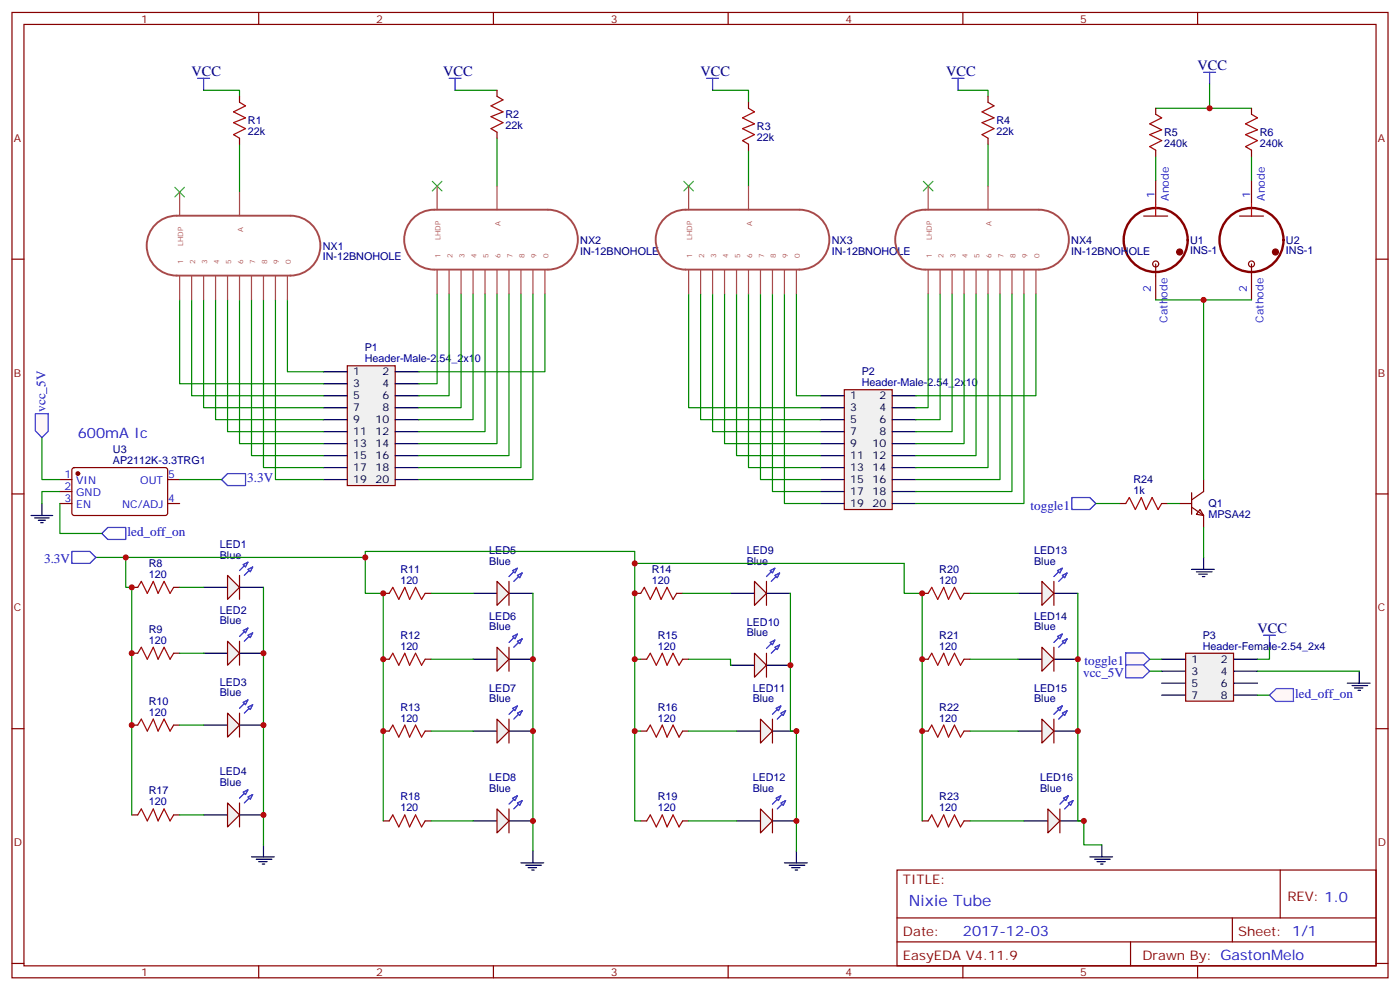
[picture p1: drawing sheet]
<svg xmlns="http://www.w3.org/2000/svg" width="412mm" height="292mm" viewBox="0 0 412 292" stroke-linecap="round" stroke-linejoin="round" font-family="sans-serif">
<g fill="none" stroke="#870000" stroke-width=".35">
<path d="M3.5 3.7h405.4v284.3h-405.4zM7.1 7.2h398.2v277.3h-398.2zM76.2 3.7v3.5M145.3 3.7v3.5M214.5 3.7v3.5M283.6 3.7v3.5M352.8 3.7v3.5M340.4 53.1v7M368.7 53.1v7M3.5 76.3h3.6M336.9 63.6h7.1M340.4 77.8v10.5"/>
<path d="M365.1 63.6h7.1M368.7 77.8v10.5M405.3 76.3h3.6M3.5 145.5h3.6M405.3 145.5h3.6M3.5 214.6h3.6M405.3 214.6h3.6M264.2 256.3h141.1v28.2h-141.1zM377.1 256.3v14.1M264.2 270.4h141.1M264.2 277.4h141.1M333 277.4v7.1"/>
<path d="M363 270.4v7M3.5 283.8h3.6M76.2 284.5v3.5M145.3 284.5v3.5M214.5 284.5v3.5M283.6 284.5v3.5M352.8 284.5v3.5M405.3 283.8h3.6"/>
<circle cx="340.4" cy="77.8" r=".88"/>
<circle cx="368.7" cy="77.8" r=".88"/>
</g>
<g fill="none" stroke="#870000" stroke-width=".71">
<circle cx="340.4" cy="70.7" r="9.4"/>
<circle cx="368.7" cy="70.7" r="9.4"/>
</g>
<g fill="#870000" stroke="#870000" stroke-width=".35">
<circle cx="347.5" cy="74.2" r=".88"/>
<circle cx="375.7" cy="74.2" r=".88"/>
</g>
<path d="M340.4 60.1v3.5M368.7 60.1v3.5" fill="none" stroke="#f00" stroke-width=".35"/>
<path d="M58.2 23.1h3.5M60 23.1v3.5M132.3 23.1h3.5M134.1 23.1v3.5M208.1 23.1h3.6M209.9 23.1v3.5M280.5 23.1h3.5M282.2 23.1v3.5M354.5 21.3h3.6M356.3 21.3v3.5" fill="none" stroke="#00f" stroke-width=".35"/>
<path d="M60 26.6h10.6v1.8M134.1 26.6h12.3M209.9 26.6h10.6v3.5M282.2 26.6h8.8v1.8M356.3 24.8v7.1h-15.9M70.6 42.5v14.1M146.4 40.7v14.1M220.5 44.2v10.6M291 42.5v12.3M340.4 46v7.1M368.7 46v7.1M340.4 88.3h28.3" fill="none" stroke="#008700" stroke-width=".35"/>
<path d="M351 167.7h6.7M352.4 168.4h4.6M353.1 169.1h2.5M354.2 169.8h.7M354.5 164.2v3.5" fill="none" stroke="#000" stroke-width=".35"/>
<path d="M102.3 107.7h14.1v35.3h-14.1z" fill="#f0f0f0" stroke="#870000" stroke-width=".35"/>
<g fill="none" stroke="#000" stroke-width=".35">
<path d="M95.2 109.5h7.1M95.2 113h7.1M95.2 116.6h7.1M116.4 109.5h7.1M116.4 113h7.1M116.4 116.6h7.1M95.2 120.1h7.1M95.2 123.6h7.1M95.2 127.1h7.1M95.2 130.7h7.1M95.2 134.2h7.1M95.2 137.7h7.1"/>
<path d="M116.4 120.1h7.1M116.4 123.6h7.1M116.4 127.1h7.1M116.4 130.7h7.1M116.4 134.2h7.1M116.4 137.7h7.1M95.2 141.3h7.1M116.4 141.3h7.1"/>
</g>
<path d="M248.7 114.8h14.1v35.3h-14.1z" fill="#f0f0f0" stroke="#870000" stroke-width=".35"/>
<g fill="none" stroke="#000" stroke-width=".35">
<path d="M241.7 116.6h7M262.8 116.6h7.1M241.7 120.1h7M241.7 123.6h7M241.7 127.1h7M241.7 130.7h7M241.7 134.2h7M241.7 137.7h7M262.8 120.1h7.1M262.8 123.6h7.1M262.8 127.1h7.1M262.8 130.7h7.1"/>
<path d="M262.8 134.2h7.1M262.8 137.7h7.1M241.7 141.3h7M241.7 144.8h7M241.7 148.3h7M262.8 141.3h7.1M262.8 144.8h7.1M262.8 148.3h7.1M60 173h7M70.6 173h7"/>
</g>
<g fill="none" stroke="#008700" stroke-width=".35">
<path d="M52.9 88.3v24.7h42.3M56.4 88.3v28.3h38.8M60 88.3v31.8h35.2M63.5 88.3v35.3h31.7M67 88.3v38.8h28.2M70.6 88.3v42.4h24.6M74.1 88.3v45.9h21.1M77.6 88.3v49.4h17.6M81.1 88.3v53h14.1M84.7 88.3v21.2h10.5M128.8 86.6v26.4h-5.3M132.3 86.6v30h-8.8"/>
<path d="M135.8 86.6v33.5h-12.3M139.3 86.6v37h-15.8M142.9 86.6v40.5h-19.4M146.4 86.6v44.1h-22.9M149.9 86.6v47.6h-26.4M153.5 86.6v51.1h-30M157 86.6v54.7h-33.5M160.5 86.6v22.9h-37M202.8 86.6v33.5h38.9M206.4 86.6v37h35.3M209.9 86.6v40.5h31.8M213.4 86.6v44.1h28.3"/>
<path d="M217 86.6v47.6h24.7M220.5 86.6v51.1h21.2M224 86.6v54.7h17.7M227.5 86.6v58.2h14.2M231.1 86.6v61.7h10.6M234.6 86.6v30h7.1M273.4 86.6v33.5h-3.5M276.9 86.6v37h-7M280.5 86.6v40.5h-10.6M284 86.6v44.1h-14.1M287.5 86.6v47.6h-17.6M291 86.6v51.1h-21.1"/>
<path d="M294.6 86.6v54.7h-24.7M298.1 86.6v58.2h-28.2M301.6 86.6v61.7h-31.7M305.2 86.6v30h-35.3"/>
</g>
<g fill="none" stroke="#a10000" stroke-width=".35">
<path d="M40.6 173l1-1.8 1.8 3.6 1.8-3.6 1.4 3.6 1.7-3.6 1.8 3.6 1.1-1.8M114.7 174.8l1-1.8 1.8 3.5 1.7-3.5 1.4 3.5 1.8-3.5 1.8 3.5 1-1.7M188.7 174.8l1.1-1.8 1.8 3.5 1.7-3.5 1.4 3.5 1.8-3.5 1.8 3.5 1-1.7M273.4 174.8l1.1-1.8 1.7 3.5 1.8-3.5 1.4 3.5 1.8-3.5 1.7 3.5 1.1-1.7M40.6 192.4l1-1.8 1.8 3.6 1.8-3.6 1.4 3.6 1.7-3.6 1.8 3.6 1.1-1.8M114.7 194.2l1-1.8 1.8 3.5 1.7-3.5 1.4 3.5 1.8-3.5 1.8 3.5 1-1.7M190.5 194.2l1.1-1.8 1.7 3.5 1.8-3.5 1.4 3.5 1.8-3.5 1.7 3.5 1.1-1.7M273.4 194.2l1.1-1.8 1.7 3.5 1.8-3.5 1.4 3.5 1.8-3.5 1.7 3.5 1.1-1.7M40.6 213.6l1-1.8 1.8 3.5 1.8-3.5 1.4 3.5 1.7-3.5 1.8 3.5 1.1-1.7M114.7 215.3l1-1.7 1.8 3.5 1.7-3.5 1.4 3.5 1.8-3.5 1.8 3.5 1-1.8M190.5 215.3l1.1-1.7 1.7 3.5 1.8-3.5 1.4 3.5 1.8-3.5 1.7 3.5 1.1-1.8M273.4 215.3l1.1-1.7 1.7 3.5 1.8-3.5 1.4 3.5 1.8-3.5 1.7 3.5 1.1-1.8"/>
<path d="M40.6 240l1-1.7 1.8 3.5 1.8-3.5 1.4 3.5 1.7-3.5 1.8 3.5 1.1-1.8M114.7 241.8l1-1.8 1.8 3.6 1.7-3.6 1.4 3.6 1.8-3.6 1.8 3.6 1-1.8M190.5 241.8l1.1-1.8 1.7 3.6 1.8-3.6 1.4 3.6 1.8-3.6 1.7 3.6 1.1-1.8M273.4 241.8l1.1-1.8 1.7 3.6 1.8-3.6 1.4 3.6 1.8-3.6 1.7 3.6 1.1-1.8"/>
</g>
<g fill="none" stroke="#870000" stroke-width=".35">
<path d="M38.8 173h1.8M51.2 173h1.7M112.9 174.8h1.8M125.2 174.8h1.8M187 174.8h1.7M199.3 174.8h1.8M271.6 174.8h1.8M284 174.8h1.8M38.8 192.4h1.8M51.2 192.4h1.7M112.9 194.2h1.8M125.2 194.2h1.8"/>
<path d="M188.7 194.2h1.8M201.1 194.2h1.7M271.6 194.2h1.8M284 194.2h1.8M38.8 213.6h1.8M51.2 213.6h1.7M112.9 215.3h1.8M125.2 215.3h1.8M188.7 215.3h1.8M201.1 215.3h1.7M271.6 215.3h1.8M284 215.3h1.8"/>
<path d="M38.8 240h1.8M51.2 240h1.7M112.9 241.8h1.8M125.2 241.8h1.8M188.7 241.8h1.8M201.1 241.8h1.7M271.6 241.8h1.8M284 241.8h1.8"/>
</g>
<path d="M67 169.5l3.6 3.5-3.6 3.5z" fill="#f0f0f0" stroke="#870000" stroke-width=".35"/>
<path d="M73 165.6l-2.4 2.5M74.4 167l-2.4 2.5" fill="none" stroke="#00f" stroke-width=".35"/>
<g fill="#f0f0f0" stroke="#00f" stroke-width=".35">
<path d="M73 167.7l1.4-.7-.7 1.4z"/>
<path d="M71.6 166.3l1.4-.7-.7 1.4z"/>
</g>
<path d="M70.6 169.5v7" fill="none" stroke="#870000" stroke-width=".35"/>
<path d="M60 192.4h7M70.6 192.4h7" fill="none" stroke="#000" stroke-width=".35"/>
<path d="M67 188.9l3.6 3.5-3.6 3.5z" fill="#f0f0f0" stroke="#870000" stroke-width=".35"/>
<path d="M73 185l-2.4 2.5M74.4 186.4l-2.4 2.5" fill="none" stroke="#00f" stroke-width=".35"/>
<g fill="#f0f0f0" stroke="#00f" stroke-width=".35">
<path d="M73 187.1l1.4-.7-.7 1.4z"/>
<path d="M71.6 185.7l1.4-.7-.7 1.4z"/>
</g>
<path d="M70.6 188.9v7" fill="none" stroke="#870000" stroke-width=".35"/>
<path d="M60 213.6h7M70.6 213.6h7" fill="none" stroke="#000" stroke-width=".35"/>
<path d="M67 210l3.6 3.6-3.6 3.5z" fill="#f0f0f0" stroke="#870000" stroke-width=".35"/>
<path d="M73 206.2l-2.4 2.4M74.4 207.6l-2.4 2.4" fill="none" stroke="#00f" stroke-width=".35"/>
<g fill="#f0f0f0" stroke="#00f" stroke-width=".35">
<path d="M73 208.3l1.4-.7-.7 1.4z"/>
<path d="M71.6 206.9l1.4-.7-.7 1.4z"/>
</g>
<path d="M70.6 210v7.1" fill="none" stroke="#870000" stroke-width=".35"/>
<path d="M60 240h7M70.6 240h7" fill="none" stroke="#000" stroke-width=".35"/>
<path d="M67 236.5l3.6 3.5-3.6 3.6z" fill="#f0f0f0" stroke="#870000" stroke-width=".35"/>
<path d="M73 232.6l-2.4 2.5M74.4 234l-2.4 2.5" fill="none" stroke="#00f" stroke-width=".35"/>
<g fill="#f0f0f0" stroke="#00f" stroke-width=".35">
<path d="M73 234.7l1.4-.7-.7 1.4z"/>
<path d="M71.6 233.3l1.4-.7-.7 1.4z"/>
</g>
<path d="M70.6 236.5v7.1" fill="none" stroke="#870000" stroke-width=".35"/>
<path d="M139.3 174.8h7.1M149.9 174.8h7.1" fill="none" stroke="#000" stroke-width=".35"/>
<path d="M146.4 171.2l3.5 3.6-3.5 3.5z" fill="#f0f0f0" stroke="#870000" stroke-width=".35"/>
<path d="M152.4 167.4l-2.5 2.4M153.8 168.8l-2.5 2.4" fill="none" stroke="#00f" stroke-width=".35"/>
<g fill="#f0f0f0" stroke="#00f" stroke-width=".35">
<path d="M152.4 169.5l1.4-.7-.7 1.4z"/>
<path d="M151 168.1l1.4-.7-.7 1.4z"/>
</g>
<path d="M149.9 171.2v7.1" fill="none" stroke="#870000" stroke-width=".35"/>
<path d="M139.3 194.2h7.1M149.9 194.2h7.1" fill="none" stroke="#000" stroke-width=".35"/>
<path d="M146.4 190.6l3.5 3.6-3.5 3.5z" fill="#f0f0f0" stroke="#870000" stroke-width=".35"/>
<path d="M152.4 186.8l-2.5 2.4M153.8 188.2l-2.5 2.4" fill="none" stroke="#00f" stroke-width=".35"/>
<g fill="#f0f0f0" stroke="#00f" stroke-width=".35">
<path d="M152.4 188.9l1.4-.7-.7 1.4z"/>
<path d="M151 187.5l1.4-.7-.7 1.4z"/>
</g>
<path d="M149.9 190.6v7.1" fill="none" stroke="#870000" stroke-width=".35"/>
<path d="M139.3 215.3h7.1M149.9 215.3h7.1" fill="none" stroke="#000" stroke-width=".35"/>
<path d="M146.4 211.8l3.5 3.5-3.5 3.6z" fill="#f0f0f0" stroke="#870000" stroke-width=".35"/>
<path d="M152.4 207.9l-2.5 2.5M153.8 209.3l-2.5 2.5" fill="none" stroke="#00f" stroke-width=".35"/>
<g fill="#f0f0f0" stroke="#00f" stroke-width=".35">
<path d="M152.4 210l1.4-.7-.7 1.4z"/>
<path d="M151 208.6l1.4-.7-.7 1.4z"/>
</g>
<path d="M149.9 211.8v7.1" fill="none" stroke="#870000" stroke-width=".35"/>
<path d="M139.3 241.8h7.1M149.9 241.8h7.1" fill="none" stroke="#000" stroke-width=".35"/>
<path d="M146.4 238.3l3.5 3.5-3.5 3.5z" fill="#f0f0f0" stroke="#870000" stroke-width=".35"/>
<path d="M152.4 234.4l-2.5 2.5M153.8 235.8l-2.5 2.5" fill="none" stroke="#00f" stroke-width=".35"/>
<g fill="#f0f0f0" stroke="#00f" stroke-width=".35">
<path d="M152.4 236.5l1.4-.7-.7 1.4z"/>
<path d="M151 235.1l1.4-.7-.7 1.4z"/>
</g>
<path d="M149.9 238.3v7" fill="none" stroke="#870000" stroke-width=".35"/>
<path d="M215.2 174.8h7M225.8 174.8h7" fill="none" stroke="#000" stroke-width=".35"/>
<path d="M222.2 171.2l3.6 3.6-3.6 3.5z" fill="#f0f0f0" stroke="#870000" stroke-width=".35"/>
<path d="M228.2 167.4l-2.4 2.4M229.7 168.8l-2.5 2.4" fill="none" stroke="#00f" stroke-width=".35"/>
<g fill="#f0f0f0" stroke="#00f" stroke-width=".35">
<path d="M228.2 169.5l1.5-.7-.7 1.4z"/>
<path d="M226.8 168.1l1.4-.7-.7 1.4z"/>
</g>
<path d="M225.8 171.2v7.1" fill="none" stroke="#870000" stroke-width=".35"/>
<path d="M215.2 195.9h7M225.8 195.9h7" fill="none" stroke="#000" stroke-width=".35"/>
<path d="M222.2 192.4l3.6 3.5-3.6 3.6z" fill="#f0f0f0" stroke="#870000" stroke-width=".35"/>
<path d="M228.2 188.5l-2.4 2.5M229.7 189.9l-2.5 2.5" fill="none" stroke="#00f" stroke-width=".35"/>
<g fill="#f0f0f0" stroke="#00f" stroke-width=".35">
<path d="M228.2 190.6l1.5-.7-.7 1.4z"/>
<path d="M226.8 189.2l1.4-.7-.7 1.4z"/>
</g>
<path d="M225.8 192.4v7.1" fill="none" stroke="#870000" stroke-width=".35"/>
<path d="M217 215.3h7M227.5 215.3h7.1" fill="none" stroke="#000" stroke-width=".35"/>
<path d="M224 211.8l3.5 3.5-3.5 3.6z" fill="#f0f0f0" stroke="#870000" stroke-width=".35"/>
<path d="M230 207.9l-2.5 2.5M231.4 209.3l-2.4 2.5" fill="none" stroke="#00f" stroke-width=".35"/>
<g fill="#f0f0f0" stroke="#00f" stroke-width=".35">
<path d="M230 210l1.4-.7-.7 1.4z"/>
<path d="M228.6 208.6l1.4-.7-.7 1.4z"/>
</g>
<path d="M227.5 211.8v7.1" fill="none" stroke="#870000" stroke-width=".35"/>
<path d="M217 241.8h7M227.5 241.8h7.1" fill="none" stroke="#000" stroke-width=".35"/>
<path d="M224 238.3l3.5 3.5-3.5 3.5z" fill="#f0f0f0" stroke="#870000" stroke-width=".35"/>
<path d="M230 234.4l-2.5 2.5M231.4 235.8l-2.4 2.5" fill="none" stroke="#00f" stroke-width=".35"/>
<g fill="#f0f0f0" stroke="#00f" stroke-width=".35">
<path d="M230 236.5l1.4-.7-.7 1.4z"/>
<path d="M228.6 235.1l1.4-.7-.7 1.4z"/>
</g>
<path d="M227.5 238.3v7" fill="none" stroke="#870000" stroke-width=".35"/>
<path d="M299.9 174.8h7M310.4 174.8h7.1" fill="none" stroke="#000" stroke-width=".35"/>
<path d="M306.9 171.2l3.5 3.6-3.5 3.5z" fill="#f0f0f0" stroke="#870000" stroke-width=".35"/>
<path d="M312.9 167.4l-2.5 2.4M314.3 168.8l-2.4 2.4" fill="none" stroke="#00f" stroke-width=".35"/>
<g fill="#f0f0f0" stroke="#00f" stroke-width=".35">
<path d="M312.9 169.5l1.4-.7-.7 1.4z"/>
<path d="M311.5 168.1l1.4-.7-.7 1.4z"/>
</g>
<path d="M310.4 171.2v7.1" fill="none" stroke="#870000" stroke-width=".35"/>
<path d="M299.9 194.2h7M310.4 194.2h7.1" fill="none" stroke="#000" stroke-width=".35"/>
<path d="M306.9 190.6l3.5 3.6-3.5 3.5z" fill="#f0f0f0" stroke="#870000" stroke-width=".35"/>
<path d="M312.9 186.8l-2.5 2.4M314.3 188.2l-2.4 2.4" fill="none" stroke="#00f" stroke-width=".35"/>
<g fill="#f0f0f0" stroke="#00f" stroke-width=".35">
<path d="M312.9 188.9l1.4-.7-.7 1.4z"/>
<path d="M311.5 187.5l1.4-.7-.7 1.4z"/>
</g>
<path d="M310.4 190.6v7.1" fill="none" stroke="#870000" stroke-width=".35"/>
<path d="M299.9 215.3h7M310.4 215.3h7.1" fill="none" stroke="#000" stroke-width=".35"/>
<path d="M306.9 211.8l3.5 3.5-3.5 3.6z" fill="#f0f0f0" stroke="#870000" stroke-width=".35"/>
<path d="M312.9 207.9l-2.5 2.5M314.3 209.3l-2.4 2.5" fill="none" stroke="#00f" stroke-width=".35"/>
<g fill="#f0f0f0" stroke="#00f" stroke-width=".35">
<path d="M312.9 210l1.4-.7-.7 1.4z"/>
<path d="M311.5 208.6l1.4-.7-.7 1.4z"/>
</g>
<path d="M310.4 211.8v7.1" fill="none" stroke="#870000" stroke-width=".35"/>
<path d="M301.6 241.8h7.1M312.2 241.8h7.1" fill="none" stroke="#000" stroke-width=".35"/>
<path d="M308.7 238.3l3.5 3.5-3.5 3.5z" fill="#f0f0f0" stroke="#870000" stroke-width=".35"/>
<path d="M314.7 234.4l-2.5 2.5M316.1 235.8l-2.5 2.5" fill="none" stroke="#00f" stroke-width=".35"/>
<g fill="#f0f0f0" stroke="#00f" stroke-width=".35">
<path d="M314.7 236.5l1.4-.7-.7 1.4z"/>
<path d="M313.3 235.1l1.4-.7-.7 1.4z"/>
</g>
<path d="M312.2 238.3v7" fill="none" stroke="#870000" stroke-width=".35"/>
<path d="M10.4 121.8h3.8v5.3l-1.9 1.8-1.9-2z" fill="#fff7f7" stroke="#420aff" stroke-width=".35"/>
<g fill="none" stroke="#000" stroke-width=".35">
<path d="M74.1 252.4h6.7M75.5 253.1h4.6M76.2 253.8h2.5M77.3 254.5h.7M77.6 248.8v3.6M153.5 254.1h6.7M154.9 254.8h4.6M155.6 255.6h2.4M156.6 256.3h.7M157 250.6v3.5M231.1 254.1h6.7M232.5 254.8h4.6"/>
<path d="M233.2 255.6h2.5M234.2 256.3h.7M234.6 250.6v3.5M321 252.4h6.7M322.4 253.1h4.6M323.1 253.8h2.5M324.2 254.5h.7M324.6 248.8v3.6"/>
</g>
<g fill="none" stroke="#008700" stroke-width=".35">
<path d="M52.9 173h7.1M77.6 173v75.8M127 174.8h12.3M157 174.8v75.8M201.1 174.8h14.1M232.8 174.8v40.5h1.8v35.3M285.8 174.8h14.1M317.5 174.8v67h1.8v7h5.3M52.9 192.4h7.1M127 194.2h12.3M202.8 194.2h12.4v1.7M285.8 194.2h14.1"/>
<path d="M52.9 213.6h7.1M127 215.3h12.3M202.8 215.3h14.2M285.8 215.3h14.1M52.9 240h7.1M127 241.8h12.3M285.8 241.8h15.8"/>
</g>
<g fill="#fff7f7" stroke="#420aff" stroke-width=".35">
<path d="M331.5 192.3h5.3l1.9 1.9-2.1 1.9h-5z"/>
<path d="M331.5 195.8h5.3l1.9 1.9-2.1 1.9h-5z"/>
</g>
<path d="M338.7 194.2h3.5M338.7 197.7h3.5M370.4 197.7h30M373.9 190.6v3.6h-3.5" fill="none" stroke="#008700" stroke-width=".35"/>
<path d="M372.2 187.1h3.5M373.9 187.1v3.5" fill="none" stroke="#00f" stroke-width=".35"/>
<path d="M400.4 197.7v3.5M396.9 201.2h6.7M398.3 201.9h4.6M399 202.6h2.5M400 203.3h.8" fill="none" stroke="#000" stroke-width=".35"/>
<path d="M349.2 192.4h14.2v14.1h-14.2z" fill="#f0f0f0" stroke="#870000" stroke-width=".35"/>
<path d="M342.2 194.2h7M342.2 197.7h7M363.4 194.2h7M363.4 197.7h7M342.2 201.2h7M342.2 204.8h7M363.4 201.2h7M363.4 204.8h7" fill="none" stroke="#000" stroke-width=".35"/>
<path d="M373.9 204.8l2.1-2h5l.1 3.8h-5.3z" fill="#fff7f7" stroke="#420aff" stroke-width=".35"/>
<g fill="none" stroke="#008700" stroke-width=".35">
<path d="M356.3 31.9h12.4M354.5 88.3v53M12.3 128.9v12.4h5.3M17.6 144.8h-5.3v3.5M17.6 148.3v8.8h12.4M52.9 141.3h12.4M322.8 148.3h7M344 148.3h3.5M354.5 155.4v8.8M28.2 164.2h8.8v8.8h1.8v67M37 164.2h70.6M187 165.9h79.3v8.9h5.3v67"/>
<path d="M187 194.2v21.1h1.7M188.7 194.2h-1.7v-31.8h-79.4v12.4h5.3v67M187 215.3v26.5h1.7M370.4 204.8h3.5M202.8 241.8h14.2"/>
</g>
<g fill="none" stroke="#870000" stroke-width=".35">
<path d="M70.6 28.4v1.7M146.4 26.6v1.8M146.4 38.9v1.8M220.5 30.1v1.8M291 28.4v1.7M340.4 31.9v1.8M368.7 31.9v1.8M70.6 40.7v1.8M220.5 42.5v1.7M291 40.7v1.8M340.4 44.2v1.8M368.7 44.2v1.8"/>
<path d="M21.4 137.9l.5-.2 27.1 .1 .4 .6-.1 13-.6 .4h-27.1l-.4-.7v-12.7zM17.6 148.3h3.6M17.6 141.3h3.6M17.6 144.8h3.6M49.4 148.3h3.5M49.4 141.3h3.5M329.8 148.3h1.8M342.2 148.3h1.8M347.5 148.3h3.5M351 149.4l3.5 2.4v3.6M351 145.1v6.4M353.5 150.1l1 1.7-2.1-.3z"/>
<path d="M354.5 141.3v3.5l-3.5 2.4"/>
</g>
<path d="M30 157.1l1.7-1.7h5.3v3.5h-5.3zM65.3 141.3l1.7-1.8h5.3v3.5h-5.3zM315.7 146.5h5.3l1.8 1.8-1.8 1.8h-5.3zM21.2 162.4h5.3l1.7 1.8-1.7 1.7h-5.3z" fill="none" stroke="#00f" stroke-width=".35"/>
<circle cx="22.9" cy="139.5" r=".53" fill="#870000" stroke="#870000" stroke-width=".35"/>
<path d="M9.2 151.8h6.3M10.2 152.5h4.3M11.3 153.2h2.1M12 154h.7M12.3 148.3v3.5" fill="none" stroke="#000" stroke-width=".35"/>
<path d="M70.6 30.1l1.7 1.1-3.5 1.7 3.5 1.8-3.5 1.4 3.5 1.8-3.5 1.8 1.8 1M146.4 28.4l1.8 1-3.6 1.8 3.6 1.7-3.6 1.5 3.6 1.7-3.6 1.8 1.8 1M220.5 31.9l1.7 1-3.5 1.8 3.5 1.8-3.5 1.4 3.5 1.8-3.5 1.7 1.8 1.1M291 30.1l1.8 1.1-3.5 1.7 3.5 1.8-3.5 1.4 3.5 1.8-3.5 1.8 1.7 1M340.4 33.7l1.8 1-3.5 1.8 3.5 1.7-3.5 1.5 3.5 1.7-3.5 1.8 1.7 1M368.7 33.7l1.7 1-3.5 1.8 3.5 1.7-3.5 1.5 3.5 1.7-3.5 1.8 1.8 1M331.6 148.3l1.1-1.8 1.7 3.6 1.8-3.6 1.4 3.6 1.8-3.6 1.7 3.6 1.1-1.8" fill="none" stroke="#a10000" stroke-width=".35"/>
<path d="M51.5 55.2l2.8 2.8M54.3 55.2l-2.8 2.8M127.4 53.4l2.8 2.8M130.2 53.4l-2.8 2.8M201.4 53.4l2.9 2.8M204.3 53.4l-2.9 2.8M272 53.4l2.8 2.8M274.8 53.4l-2.8 2.8" fill="none" stroke="#3c3" stroke-width=".35"/>
<path d="M45.8 66.1a8.8 8.8 0 0 1 6.2-2.6h33.5a8.8 8.8 0 0 1 8.9 8.9 8.8 8.8 0 0 1-8.9 8.8h-33.5a8.8 8.8 0 0 1-8.1-5.5 8.8 8.8 0 0 1 1.9-9.6zM121.6 64.4a8.8 8.8 0 0 1 6.3-2.6h33.5a8.8 8.8 0 0 1 8.8 8.8 8.8 8.8 0 0 1-8.8 8.8h-33.5a8.8 8.8 0 0 1-8.2-5.4 8.8 8.8 0 0 1 1.9-9.6zM195.7 64.4a8.8 8.8 0 0 1 6.3-2.6h33.5a8.8 8.8 0 0 1 8.8 8.8 8.8 8.8 0 0 1-8.8 8.8h-33.5a8.8 8.8 0 0 1-8.2-5.4 8.8 8.8 0 0 1 1.9-9.6zM266.3 64.4a8.8 8.8 0 0 1 6.2-2.6h33.5a8.8 8.8 0 0 1 8.9 8.8 8.8 8.8 0 0 1-8.9 8.8h-33.5a8.8 8.8 0 0 1-8.1-5.4 8.8 8.8 0 0 1 1.9-9.6z" fill="none" stroke="#a64a4a" stroke-width=".56"/>
<g fill="none" stroke="#a64a4a" stroke-width=".35">
<path d="M52.9 56.6v6.9M70.6 56.6v6.9M128.8 54.8v7M146.4 54.8v7M202.8 54.8v7M220.5 54.8v7M273.4 54.8v7M291 54.8v7M128.8 79.6v7M132.3 79.6v7M135.8 79.6v7M139.3 79.6v7"/>
<path d="M142.9 79.6v7M146.4 79.6v7M149.9 79.6v7M153.5 79.6v7M157 79.6v7M160.5 79.6v7M202.8 79.6v7M206.4 79.6v7M209.9 79.6v7M213.4 79.6v7M217 79.6v7M220.5 79.6v7"/>
<path d="M224 79.6v7M227.5 79.6v7M231.1 79.6v7M234.6 79.6v7M273.4 79.6v7M276.9 79.6v7M280.5 79.6v7M284 79.6v7M287.5 79.6v7M291 79.6v7M294.6 79.6v7M298.1 79.6v7"/>
<path d="M301.6 79.6v7M305.2 79.6v7M52.9 81.4v6.9M56.4 81.4v6.9M60 81.4v6.9M63.5 81.4v6.9M67 81.4v6.9M70.6 81.4v6.9M74.1 81.4v6.9M77.6 81.4v6.9M81.1 81.4v6.9M84.7 81.4v6.9"/>
</g>
<g fill="#c00">
<circle cx="37" cy="164.2" r=".88"/>
<circle cx="107.6" cy="164.2" r=".88"/>
<circle cx="271.6" cy="215.3" r=".88"/>
<circle cx="271.6" cy="194.2" r=".88"/>
<circle cx="271.6" cy="174.8" r=".88"/>
<circle cx="187" cy="215.3" r=".88"/>
<circle cx="112.9" cy="215.3" r=".88"/>
<circle cx="112.9" cy="194.2" r=".88"/>
<circle cx="112.9" cy="174.8" r=".88"/>
<circle cx="234.6" cy="241.8" r=".88"/>
<circle cx="234.6" cy="215.3" r=".88"/>
<circle cx="232.8" cy="195.9" r=".88"/>
<circle cx="319.3" cy="241.8" r=".88"/>
<circle cx="317.5" cy="215.3" r=".88"/>
<circle cx="317.5" cy="194.2" r=".88"/>
<circle cx="157" cy="241.8" r=".88"/>
<circle cx="157" cy="215.3" r=".88"/>
<circle cx="157" cy="194.2" r=".88"/>
<circle cx="77.6" cy="240" r=".88"/>
<circle cx="77.6" cy="213.6" r=".88"/>
<circle cx="77.6" cy="192.4" r=".88"/>
<circle cx="356.3" cy="31.9" r=".88"/>
<circle cx="354.5" cy="88.3" r=".88"/>
<circle cx="187" cy="174.8" r=".88"/>
<circle cx="187" cy="194.2" r=".88"/>
<circle cx="38.8" cy="173" r=".88"/>
<circle cx="38.8" cy="192.4" r=".88"/>
<circle cx="38.8" cy="213.6" r=".88"/>
<circle cx="187" cy="165.9" r=".88"/>
</g>
<text font-size="4.6" fill="#00f" x="267.8" y="266.8">Nixie Tube</text>
<g font-size="4.2" fill="#000080">
<text x="56.4" y="22.4">VCC</text>
<text x="130.5" y="22.4">VCC</text>
<text x="206.4" y="22.4">VCC</text>
<text x="278.7" y="22.4">VCC</text>
<text x="352.8" y="20.6">VCC</text>
<text x="370.4" y="186.4">VCC</text>
</g>
<g font-size="4.2" fill="#00f">
<text x="22.9" y="128.9">600mA Ic</text>
<text x="283.6" y="275.7">2017-12-03</text>
</g>
<g font-size="3.9" fill="#00f">
<text x="13.4" y="121.3" transform="rotate(-90 13.4 121.3)">vcc_5V</text>
<text x="72.8" y="142">3.3V</text>
<text x="303.6" y="150.1">toggle1</text>
<text x="37.6" y="157.8">led_off_on</text>
<text x="13" y="165.9">3.3V</text>
<text x="319.4" y="195.9">toggle1</text>
<text x="319.1" y="199.5">vcc_5V</text>
<text x="381.5" y="205.5">led_off_on</text>
</g>
<g font-size="3.9" fill="#800">
<text x="266" y="260.5">TITLE:</text>
<text x="379.2" y="265.4">REV: 1.0</text>
<text x="266" y="275.7">Date:</text>
<text x="364.8" y="275.7">Sheet: 1/1</text>
<text x="266" y="282.7">EasyEDA V4.11.9</text>
<text x="336.5" y="282.7">Drawn By: GastonMelo</text>
</g>
<g font-size="3.2" fill="#800">
<text x="41.6" y="6.7">1</text>
<text x="110.8" y="6.7">2</text>
<text x="179.9" y="6.7">3</text>
<text x="249.1" y="6.7">4</text>
<text x="318.2" y="6.7">5</text>
<text x="4.1" y="41.8">A</text>
<text x="405.9" y="41.8">A</text>
<text x="4.1" y="110.9">B</text>
<text x="405.9" y="110.9">B</text>
<text x="4.1" y="180.1">C</text>
<text x="405.9" y="180.1">C</text>
<text x="4.1" y="249.2">D</text>
<text x="405.9" y="249.2">D</text>
<text x="41.6" y="287.5">1</text>
<text x="110.8" y="287.5">2</text>
<text x="179.9" y="287.5">3</text>
<text x="249.1" y="287.5">4</text>
<text x="318.2" y="287.5">5</text>
</g>
<g font-size="3.2" fill="#000080">
<text x="148.9" y="34.9">R2</text>
<text x="73" y="39.7">22k</text>
<text x="73" y="36.7">R1</text>
<text x="148.9" y="38">22k</text>
<text x="223" y="41.5">22k</text>
<text x="223" y="38.4">R3</text>
<text x="293.5" y="39.7">22k</text>
<text x="293.5" y="36.7">R4</text>
<text x="342.9" y="40.1">R5</text>
<text x="371.1" y="40.1">R6</text>
<text x="342.9" y="43.3">240k</text>
<text x="371.1" y="43.3">240k</text>
<text x="170.9" y="71.9">NX2</text>
<text x="245" y="71.8">NX3</text>
<text x="315.6" y="71.8">NX4</text>
<text x="350.6" y="71.8">U1</text>
<text x="378.8" y="71.8">U2</text>
<text x="95.1" y="76.7">IN-12BNOHOLE</text>
<text x="95.1" y="73.5">NX1</text>
<text x="170.9" y="75">IN-12BNOHOLE</text>
<text x="245" y="75.1">IN-12BNOHOLE</text>
<text x="315.6" y="75.1">IN-12BNOHOLE</text>
<text x="350.6" y="74.9">INS-1</text>
<text x="378.8" y="74.9">INS-1</text>
<text x="107.4" y="106.7">Header-Male-2.54_2x10</text>
<text x="107.4" y="103.5">P1</text>
<text x="253.8" y="113.7">Header-Male-2.54_2x10</text>
<text x="253.8" y="110.6">P2</text>
<text x="33.3" y="136.7">AP2112K-3.3TRG1</text>
<text x="33.3" y="133.4">U3</text>
<text x="333.9" y="142.2">R24</text>
<text x="333.9" y="145.4">1k</text>
<text x="356" y="149.4">Q1</text>
<text x="356" y="152.5">MPSA42</text>
<text x="64.7" y="161.4">LED1</text>
<text x="43.8" y="167">R8</text>
<text x="64.7" y="164.5">Blue</text>
<text x="144.1" y="166.3">Blue</text>
<text x="144.1" y="163.1">LED5</text>
<text x="220" y="166.3">Blue</text>
<text x="220" y="163.1">LED9</text>
<text x="304.6" y="166.3">Blue</text>
<text x="304.6" y="163.1">LED13</text>
<text x="43.8" y="170.2">120</text>
<text x="117.9" y="171.9">120</text>
<text x="117.9" y="168.7">R11</text>
<text x="192" y="171.9">120</text>
<text x="192" y="168.7">R14</text>
<text x="276.7" y="171.9">120</text>
<text x="276.7" y="168.7">R20</text>
<text x="64.7" y="183.9">Blue</text>
<text x="64.7" y="180.8">LED2</text>
<text x="144.1" y="185.7">Blue</text>
<text x="144.1" y="182.5">LED6</text>
<text x="220" y="184.3">LED10</text>
<text x="304.6" y="185.7">Blue</text>
<text x="304.6" y="182.5">LED14</text>
<text x="43.8" y="189.6">120</text>
<text x="43.8" y="186.4">R9</text>
<text x="117.9" y="191.3">120</text>
<text x="117.9" y="188.1">R12</text>
<text x="193.8" y="191.3">120</text>
<text x="193.8" y="188.1">R15</text>
<text x="220" y="187.5">Blue</text>
<text x="276.7" y="191.3">120</text>
<text x="276.7" y="188.1">R21</text>
<text x="354.3" y="191.3">Header-Female-2.54_2x4</text>
<text x="354.3" y="188.3">P3</text>
<text x="64.7" y="201.9">LED3</text>
<text x="144.1" y="203.7">LED7</text>
<text x="221.7" y="203.7">LED11</text>
<text x="304.6" y="203.7">LED15</text>
<text x="43.8" y="207.5">R10</text>
<text x="64.7" y="205.1">Blue</text>
<text x="117.9" y="209.3">R13</text>
<text x="144.1" y="206.9">Blue</text>
<text x="193.8" y="209.3">R16</text>
<text x="221.7" y="206.9">Blue</text>
<text x="276.7" y="209.3">R22</text>
<text x="304.6" y="206.9">Blue</text>
<text x="43.8" y="210.7">120</text>
<text x="117.9" y="212.5">120</text>
<text x="193.8" y="212.5">120</text>
<text x="276.7" y="212.5">120</text>
<text x="43.8" y="234">R17</text>
<text x="64.7" y="231.6">Blue</text>
<text x="64.7" y="228.4">LED4</text>
<text x="144.1" y="233.3">Blue</text>
<text x="144.1" y="230.2">LED8</text>
<text x="221.7" y="233.3">Blue</text>
<text x="221.7" y="230.2">LED12</text>
<text x="306.4" y="233.3">Blue</text>
<text x="306.4" y="230.2">LED16</text>
<text x="43.8" y="237.2">120</text>
<text x="117.9" y="239">120</text>
<text x="117.9" y="235.7">R18</text>
<text x="193.8" y="239">120</text>
<text x="193.8" y="235.7">R19</text>
<text x="276.7" y="239">120</text>
<text x="276.7" y="235.7">R23</text>
</g>
<g font-size="3.2" fill="#00f">
<text x="340.1" y="58.3" transform="rotate(-90 340.1 58.3)">1</text>
<text x="344.3" y="59.1" transform="rotate(-90 344.3 59.1)">Anode</text>
<text x="368.3" y="58.3" transform="rotate(-90 368.3 58.3)">1</text>
<text x="372.5" y="59.1" transform="rotate(-90 372.5 59.1)">Anode</text>
<text x="339" y="86.1" transform="rotate(-90 339 86.1)">2</text>
<text x="367.2" y="86.1" transform="rotate(-90 367.2 86.1)">2</text>
<text x="344" y="95" transform="rotate(-90 344 95)">Cathode</text>
<text x="372.2" y="95" transform="rotate(-90 372.2 95)">Cathode</text>
<text x="19" y="140.9">1</text>
<text x="22.5" y="142.7">VIN</text>
<text x="41.3" y="142.7">OUT</text>
<text x="49.6" y="140.9">5</text>
<text x="19" y="144.4">2</text>
<text x="19" y="148">3</text>
<text x="22.5" y="146.2">GND</text>
<text x="22.5" y="149.7">EN</text>
<text x="36" y="149.7">NC/ADJ</text>
<text x="49.6" y="148">4</text>
</g>
<g font-size="3.2">
<text x="104.1" y="110.6">1</text>
<text x="112.6" y="110.6">2</text>
<text x="104.1" y="114.1">3</text>
<text x="104.1" y="117.6">5</text>
<text x="112.6" y="114.1">4</text>
<text x="112.6" y="117.6">6</text>
<text x="250.5" y="117.6">1</text>
<text x="259" y="117.6">2</text>
<text x="104.1" y="121.1">7</text>
<text x="104.1" y="124.7">9</text>
<text x="110.6" y="124.7">10</text>
<text x="112.6" y="121.1">8</text>
<text x="250.5" y="121.1">3</text>
<text x="250.5" y="124.7">5</text>
<text x="259" y="121.1">4</text>
<text x="259" y="124.7">6</text>
<text x="104.1" y="128.2">11</text>
<text x="104.1" y="131.7">13</text>
<text x="110.6" y="128.2">12</text>
<text x="110.6" y="131.7">14</text>
<text x="250.5" y="128.2">7</text>
<text x="250.5" y="131.7">9</text>
<text x="257" y="131.7">10</text>
<text x="259" y="128.2">8</text>
<text x="104.1" y="135.3">15</text>
<text x="110.6" y="135.3">16</text>
<text x="250.5" y="135.3">11</text>
<text x="257" y="135.3">12</text>
<text x="104.1" y="138.8">17</text>
<text x="104.1" y="142.3">19</text>
<text x="110.6" y="138.8">18</text>
<text x="110.6" y="142.3">20</text>
<text x="250.5" y="138.8">13</text>
<text x="250.5" y="142.3">15</text>
<text x="257" y="138.8">14</text>
<text x="257" y="142.3">16</text>
<text x="250.5" y="145.8">17</text>
<text x="250.5" y="149.4">19</text>
<text x="257" y="145.8">18</text>
<text x="257" y="149.4">20</text>
<text x="351" y="195.2">1</text>
<text x="359.6" y="195.2">2</text>
<text x="351" y="198.8">3</text>
<text x="351" y="202.3">5</text>
<text x="359.6" y="198.8">4</text>
<text x="359.6" y="202.3">6</text>
<text x="351" y="205.8">7</text>
<text x="359.6" y="205.8">8</text>
</g>
<g font-size="2.1" fill="#a54b4b">
<text x="71.6" y="68.3" transform="rotate(-90 71.6 68.3)">A</text>
<text x="129.8" y="70.8" transform="rotate(-90 129.8 70.8)">LHDP</text>
<text x="147.4" y="66.6" transform="rotate(-90 147.4 66.6)">A</text>
<text x="203.9" y="70.8" transform="rotate(-90 203.9 70.8)">LHDP</text>
<text x="221.5" y="66.6" transform="rotate(-90 221.5 66.6)">A</text>
<text x="274.4" y="70.8" transform="rotate(-90 274.4 70.8)">LHDP</text>
<text x="292.1" y="66.6" transform="rotate(-90 292.1 66.6)">A</text>
<text x="54" y="77.8" transform="rotate(-90 54 77.8)">1</text>
<text x="54" y="72.6" transform="rotate(-90 54 72.6)">LHDP</text>
<text x="57.5" y="77.8" transform="rotate(-90 57.5 77.8)">2</text>
<text x="61" y="77.8" transform="rotate(-90 61 77.8)">3</text>
<text x="64.5" y="77.8" transform="rotate(-90 64.5 77.8)">4</text>
<text x="68.1" y="77.8" transform="rotate(-90 68.1 77.8)">5</text>
<text x="71.6" y="77.8" transform="rotate(-90 71.6 77.8)">6</text>
<text x="75.1" y="77.8" transform="rotate(-90 75.1 77.8)">7</text>
<text x="78.7" y="77.8" transform="rotate(-90 78.7 77.8)">8</text>
<text x="82.2" y="77.8" transform="rotate(-90 82.2 77.8)">9</text>
<text x="85.7" y="77.8" transform="rotate(-90 85.7 77.8)">0</text>
<text x="129.8" y="76" transform="rotate(-90 129.8 76)">1</text>
<text x="133.3" y="76" transform="rotate(-90 133.3 76)">2</text>
<text x="136.9" y="76" transform="rotate(-90 136.9 76)">3</text>
<text x="140.4" y="76" transform="rotate(-90 140.4 76)">4</text>
<text x="143.9" y="76" transform="rotate(-90 143.9 76)">5</text>
<text x="147.4" y="76" transform="rotate(-90 147.4 76)">6</text>
<text x="151" y="76" transform="rotate(-90 151 76)">7</text>
<text x="154.5" y="76" transform="rotate(-90 154.5 76)">8</text>
<text x="158" y="76" transform="rotate(-90 158 76)">9</text>
<text x="161.6" y="76" transform="rotate(-90 161.6 76)">0</text>
<text x="203.9" y="76" transform="rotate(-90 203.9 76)">1</text>
<text x="207.4" y="76" transform="rotate(-90 207.4 76)">2</text>
<text x="210.9" y="76" transform="rotate(-90 210.9 76)">3</text>
<text x="214.5" y="76" transform="rotate(-90 214.5 76)">4</text>
<text x="218" y="76" transform="rotate(-90 218 76)">5</text>
<text x="221.5" y="76" transform="rotate(-90 221.5 76)">6</text>
<text x="225.1" y="76" transform="rotate(-90 225.1 76)">7</text>
<text x="228.6" y="76" transform="rotate(-90 228.6 76)">8</text>
<text x="232.1" y="76" transform="rotate(-90 232.1 76)">9</text>
<text x="235.6" y="76" transform="rotate(-90 235.6 76)">0</text>
<text x="274.4" y="76" transform="rotate(-90 274.4 76)">1</text>
<text x="278" y="76" transform="rotate(-90 278 76)">2</text>
<text x="281.5" y="76" transform="rotate(-90 281.5 76)">3</text>
<text x="285" y="76" transform="rotate(-90 285 76)">4</text>
<text x="288.6" y="76" transform="rotate(-90 288.6 76)">5</text>
<text x="292.1" y="76" transform="rotate(-90 292.1 76)">6</text>
<text x="295.6" y="76" transform="rotate(-90 295.6 76)">7</text>
<text x="299.1" y="76" transform="rotate(-90 299.1 76)">8</text>
<text x="302.7" y="76" transform="rotate(-90 302.7 76)">9</text>
<text x="306.2" y="76" transform="rotate(-90 306.2 76)">0</text>
</g>
</svg>
